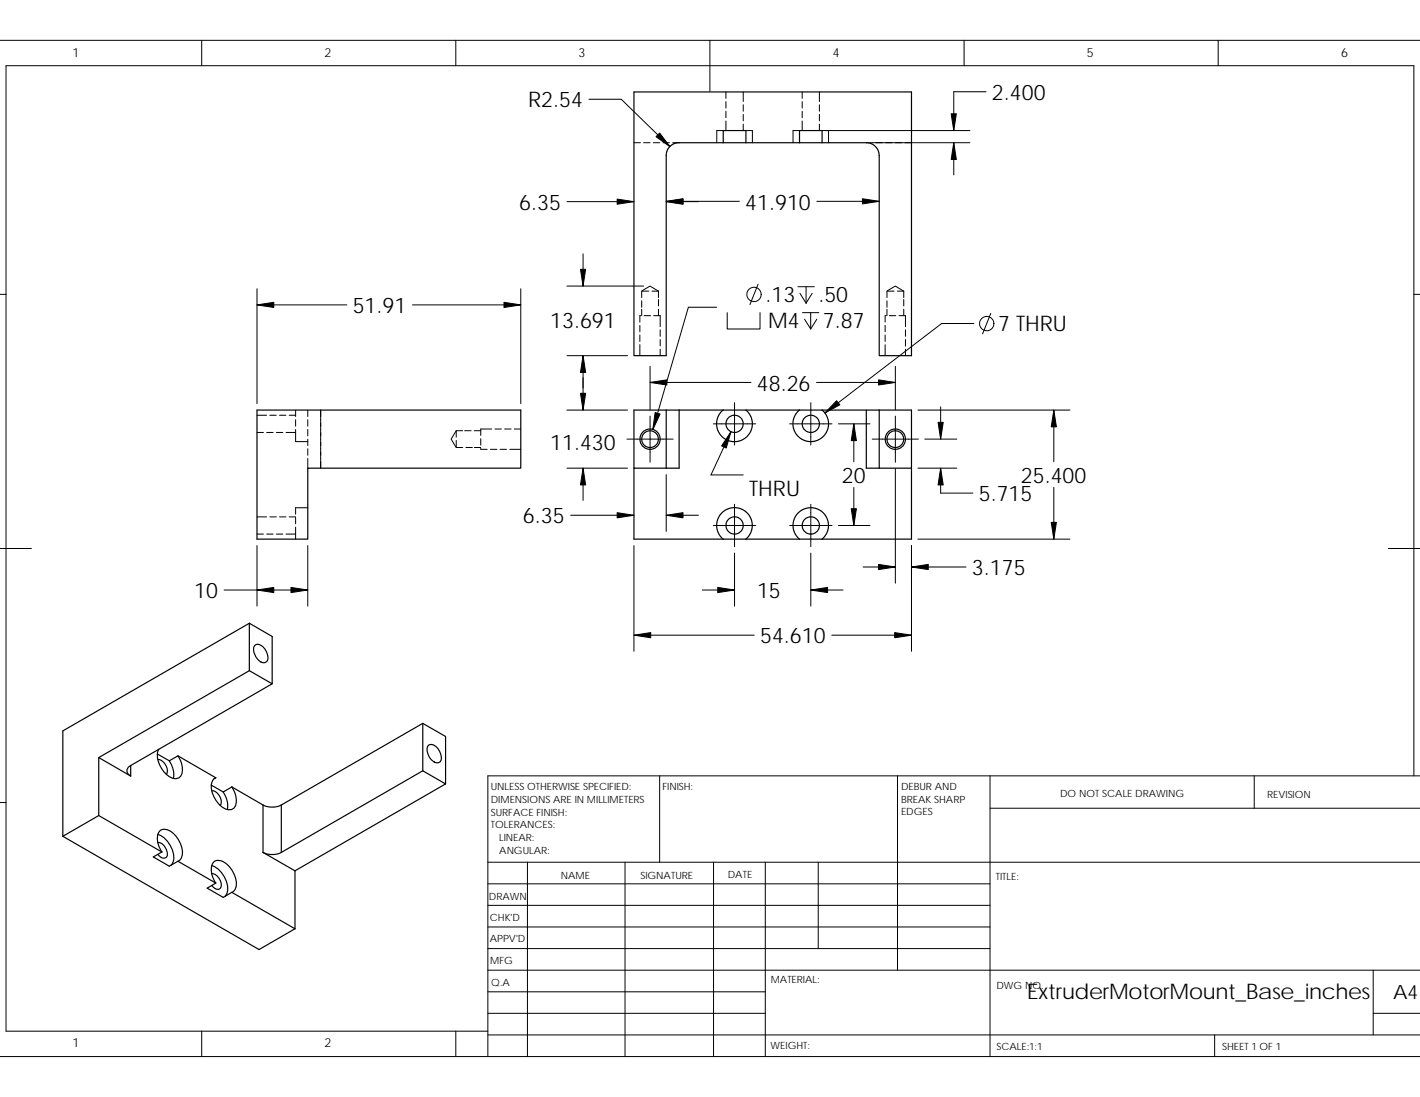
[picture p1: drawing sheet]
<svg xmlns="http://www.w3.org/2000/svg" width="279mm" height="216mm" viewBox="0 0 279 216" stroke-linecap="round" stroke-linejoin="round" font-family="sans-serif">
<g fill="none" stroke="#000" stroke-width=".2">
<path d="M0 7.9h279.4M39.7 7.9v5M89.7 7.9v5M115.9 19.5h6.3l9.6 9.4M139.7 7.9v10M142.8 18.1v1.3M146.2 18.1v1.9M157.8 18.1v1.3M161.2 18.1v1.9M189.7 7.9v5M194 18.1h-6.3v7.6M239.7 7.9v5"/>
<path d="M111.6 39.7h13.1M124.7 28.1h1.3M126.6 28.1h1.3M128.5 28.1h1.3M130.5 28.1h1.2M131.1 39.6h14.4M131.1 39.7h6.3M132.4 28.1h1.2M142.3 25.7h-1.3v2.4M142.8 23.8v1.9M142.8 20v1.3M142.8 21.9v1.3"/>
<path d="M146.2 20.6v1.3M146.2 22.5v1.3M146.2 24.4v1.3M146.8 25.7h1.2v2.4M157.3 25.7h-1.3v2.4M157.8 23.8v1.9M157.8 20v1.3M157.8 21.9v1.3M160.7 39.6h12.3M161.2 20.6v1.3M161.2 22.5v1.3M161.2 24.4v1.3"/>
<path d="M161.8 25.7h1.2v2.4M162.5 25.7h28.3M187.7 28.1v6.3M190.8 28.1h-20.3M0 57.9h1.2M50.6 56.8v22.6M102.5 56.8v22.6M111.5 56.3h15.1M114.7 50v6.3M126.3 59.2v1.3M126.4 57.3h1.3M128.3 57.3h1.3"/>
<path d="M129.6 57.3l-1.7-1-1.6 1v1.3M129.6 57.3v1.3M129.6 58.9v1.3M149.2 55.9l-1.6 4.1M157 56.4h3.2M157.4 57.7l1.2 2M158.6 56.4v3.3M159.8 57.7l-1.2 2M174.5 59.2v1.3M174.6 57.3h1.3M176.6 57.3h1.2M177.8 57.3l-1.6-1-1.7 1v1.3"/>
<path d="M177.8 57.3v1.3M177.8 58.9v1.3M278.2 57.9h1.2M50.6 60h17.6M81.2 60h21.3M111.5 70h12M114.7 70v10.7M125.9 67.8v2.2M125.9 64v1.3M125.9 65.9v1.3M126.1 62.1h-.2v1.3M126.3 60.9v1.2"/>
<path d="M126.7 62.1h1.3M127.9 72.1v8.5M127.9 75.3h19.9M128.6 62.1h1.3v2.2M129.6 60.9v1.2M129.9 64.9v1.3M129.9 66.8v1.3M129.9 68.7v1.3M141 60.5h-5.6l-6.9 24M143.1 61.5v3.2h6.4v-3.2M144.5 79.2v8.4M157.9 61.5h3.2"/>
<path d="M158.3 62.8l1.2 1.9M159.5 61.5v3.2M159.5 79.2v8.4M160.7 75.3h15.5M160.7 62.8l-1.2 1.9M174.2 67.8v2.2M174.2 64v1.3M174.2 65.9v1.3M174.3 62.1h-.1v1.3M174.5 60.9v1.2M175 62.1h1.3M176.2 72.1v8.5"/>
<path d="M176.9 62.1h1.3v2.2M177.8 60.9v1.2M178.2 64.9v1.3M178.2 66.8v1.3M178.2 68.7v1.3M191.6 63.7h-6.3l-23 17.6M194.9 61.7l-1.6 4M50.6 81.7h1.9M50.6 85.1h1.2M52.5 85.1h1.2M53.1 81.7h1.3M54.4 85.1h1.2"/>
<path d="M55 81.7h1.3M56.3 85.1h1.9M56.9 81.7h1.3M58.2 80.7v1.3M58.2 82.6v1.3M58.2 84.5v2.4h2.4M60.6 99.9h-2.4v1.3M60.6 90.2v1.9M60.6 80.7v1.3M60.6 82.6v1.3M60.6 84.5v1.3M60.6 86.4v1.3"/>
<path d="M60.6 88.3v1.3M63.1 82v-1.3v11.4v-1.2M89.8 84.8v1.2M89.8 86.7v1.2M89.8 84.8l-1 1.6 1 1.7h1.2M89.8 84.8h1.2M91.4 84.8h1.3M91.7 88.1h1.2M93.3 88.1h1.3M93.3 84.8h1.3M94.6 86.3v1.3M94.6 88.2v.2h1.3"/>
<path d="M96.5 88.4h1.3M96.8 84.4h-2.2v1.3M97.4 84.4h1.3M98.4 88.4h1.3M99.3 84.4h1.3M100.3 88.4h2.2M101.2 84.4h1.3M111.5 80.7h12M111.5 92.1h12M114.7 92.1v6.4M123.4 86.4h9M127.9 81.9v9.1"/>
<path d="M131.1 93.4v11.2M140.4 83.4h8.3M143.8 85l-3.9 8.5h6.3M144.5 99.3v8.3M155.4 83.4h8.3M159.5 99.3v8.3M165 83.4h6.2M168 83.4v7.5M168 95.9v7.5M171.6 86.4h9.1M176.2 81.9v9.1M176.2 92.2v22.6"/>
<path d="M180.6 80.7h29.9M180.6 92.1h7.7M182 86.4h6.3M185.1 92.1v4.9h6.3M185.1 80.1v6.3M207.3 80.7v10.2M207.3 95.9v10.2M0 107.9h6.2M44.1 116.1h16.5M50.6 107.4v11.9M50.6 101.7h1.9M50.6 105.1h1.2"/>
<path d="M52.5 105.1h1.2M53.1 101.7h1.3M54.4 105.1h1.2M55 101.7h1.3M56.3 105.1h1.9M56.9 101.7h1.3M58.2 101.8v1.3M58.2 103.7v2.4M60.6 107.4v11.9M112.3 101.4h12.4M124.7 107.4v20.8M131.1 101.4h6.3"/>
<path d="M138.2 116.1h6.3M140.4 103.4h8.3M144.5 108.9v10.4M155.4 103.4h8.3M159.5 108.9v10.4M159.5 116.1h6.4M165 103.4h6.2M169.8 111.6h6.4M179.3 107.4v20.8M179.3 111.6h10.8M180.6 106.1h29.9M273.2 107.9h6.2"/>
<path d="M124.7 125h23.7M163.7 125h15.6M0 157.9h1.2M129.8 152.7v17M176.6 152.7v38.2M194.8 159.1h84.6M194.8 152.7v55.2M246.8 152.7v6.4M278.2 152.7v-139.8h-277v190h94.8M279.4 152.7h-183.4v55.2M96 169.7h183.4M96 178.2h98.8"/>
<path d="M96 173.9h98.8M103.8 169.7v38.2M123 169.7v38.2M140.4 169.7v38.2M150.6 169.7v38.2M161 169.7v17M96 186.7h98.8M96 182.4h98.8M96 199.4h54.6M96 190.9h183.4M96 195.2h54.6M270.2 190.9v12.8"/>
<path d="M270.2 199.4h9.2M0 207.9h279.4M39.7 202.9v5M89.7 202.9v5M96 203.7h183.4M239 203.7v4.2"/>
<circle cx="148.4" cy="57.9" r="1.41"/>
<circle cx="194.1" cy="63.7" r="1.41"/>
</g>
<g fill="none" stroke="#000" stroke-width=".23">
<path d="M142.3 28.1h4.5M146.8 28.1v-2.4h-4.5v2.4M146.8 28.1h10.5M157.3 28.1v-2.4h4.5v2.4M157.3 28.1h4.5M161.8 28.1h9l1.1 .4 .9 1.1 .2 1v39.4h6.3v-51.9h-54.6v51.9h6.4v-39.7l.2-.7 .8-1.1 1.2-.4h9M50.6 80.7h51.9v11.4h-41.9v14h-10zM124.7 92.1v14h54.6v-14M131.1 80.7h-6.4v11.4h6.4M131.1 80.7v11.4M131.1 80.7h2.5M133.6 80.7h36.9"/>
<path d="M133.6 80.7v11.4h-2.5M142.3 80.7l-.8 .9-.4 .9-.1 1.3 .5 1.4 .7 .9 1.1 .6 1.1 .2 1.2-.2a3.7 3.7 0 0 0 1.7-1.2l.6-1.2 .1-1.3-.4-1.4-.8-.9M157.3 80.7l-.5 .5-.5 .8-.3 1.7 .5 1.5 1 1.1 1.4 .6 1.5-.1 .9-.4 .7-.5 .8-1.1a3.2 3.2 0 0 0 .1-2.3l-.3-.9-.8-.9M173 80.7h6.3v11.4h-6.3M173 80.7v11.4M173 80.7h-2.5v11.4h2.5M142.3 106.1l-.8-.9-.4-.8-.1-1.2 .2-.9 .4-.9 .8-.8 .9-.5 1-.2 1.2 .2 1 .4 .8 .8 .5 .8 .2 1.1v.9l-.5 1.2-.7 .8M157.3 106.1l-.8-.9-.3-.8-.2-1.2 .2-.9a3.6 3.6 0 0 1 1.3-1.7l1.4-.6 1.7 .1a3.6 3.6 0 0 1 1.7 1.2l.5 1 .2 1.4-.3 1.2-.9 1.2M49.1 122.7v9.3l-29.7 17.1v11.4l-7 4.1M49.1 132l4.5 2.6-27.9 16.1M49.1 122.7l-36.7 21.1v20.8M49.1 122.7l4.5 2.6v9.3"/>
<path d="M50.3 126.9a1.88 1.88 0 0 1 2.2 1.6 1.45 1.45 0 0 1-.2 1.8 2 2 0 0 1-2.2-1.6l-.2-1zM19.4 149.1l6.3 3.6M25.7 150.7a1.09 1.09 0 0 0-.7 1 1.09 1.09 0 0 0 .7 1M25.7 150.7v2M31 148.4l2.3 1.3M31.1 149.5a2.14 2.14 0 0 1 1.6 2.9M31.2 147.5a4.3 4.3 0 0 0 1.3 4.6 2.24 2.24 0 0 0 2.9 .8 3.4 3.4 0 0 0-.2-3.8l-.2-.3M35 148.8l7.5 4.3M35 148.8l-1.7 .9a4.7 4.7 0 0 1 .8 3.5M41.6 154.5l2.3 1.4M41.7 155.6a2.14 2.14 0 0 1 1.6 2.9M42.5 153.1a2.17 2.17 0 0 0-.7 2.9 4.3 4.3 0 0 0 3.5 3.4 1.49 1.49 0 0 0 1.2-1.8 4.9 4.9 0 0 0-.9-2.7"/>
<path d="M42.5 153.1l-.4 .2M45.6 154.9l6.2 3.5M45.6 154.9l-1.7 1a4.5 4.5 0 0 1 .8 3.4M51.8 158.4a4 4 0 0 0 3.6 0M51.8 158.4v9.4M55.4 158.4v9.4M83.2 151.7l4.5 2.6-29.7 17.1M83.2 151.7l-27.8 16.1M83.2 142.4v9.3M83.2 142.4l-27.8 16M83.2 142.4l4.5 2.5v9.4M84.2 146.7a1.56 1.56 0 0 1 2.2 .9 2.51 2.51 0 0 1 .3 2.1 1.31 1.31 0 0 1-2.1-.5 2.56 2.56 0 0 1-.4-2.5z"/>
<path d="M12.4 164.6l38.6 22.3 7-4.1M19.4 160.5l12.5 7.2M31.1 165.8a2.11 2.11 0 0 1 1.8 2.4l-.1 .4-.3 .3a1.48 1.48 0 0 1-1.4-.8M31.1 164.2a4.9 4.9 0 0 1 3 5.4l-.5 .7M31.9 167.7a3.7 3.7 0 0 1-.4-4.2 2.42 2.42 0 0 1 2.9 .8 4.9 4.9 0 0 1 1.4 4.3l-.4 .6-.4 .3M31.9 167.7l-1.7 1 3.1 1.8 1.7-1M35 169.5l7.5 4.3M41.7 170.3a5 5 0 0 1 3 5.4l-.4 .7M41.7 172a2.16 2.16 0 0 1 1.7 2.8 1.19 1.19 0 0 1-1.7-.5M42.5 173.8a3.7 3.7 0 0 1-.4-4.2 2.41 2.41 0 0 1 2.9 .8 5 5 0 0 1 1.4 4.3l-.4 .6-.4 .3M42.5 173.8l-1.7 1 3.1 1.8 1.7-1M45.6 175.6l12.4 7.2"/>
<path d="M51.8 167.8l6.2 3.6M51.8 167.8a4 4 0 0 0 3.6 0M58 171.4v11.4"/>
<circle cx="127.9" cy="86.4" r="1.65"/>
<circle cx="127.9" cy="86.4" r="2"/>
<circle cx="144.5" cy="83.4" r="1.7"/>
<circle cx="159.5" cy="83.4" r="1.7"/>
<circle cx="176.2" cy="86.4" r="1.65"/>
<circle cx="176.2" cy="86.4" r="2"/>
<circle cx="144.5" cy="103.4" r="1.7"/>
<circle cx="159.5" cy="103.4" r="1.7"/>
</g>
<g fill="#000" stroke="#000" stroke-width=".2">
<path d="M121.4 39.2l3.3 .5-3.3 .5z" fill-rule="evenodd"/>
<path d="M131.1 39.7l3.3-.5v1z" fill-rule="evenodd"/>
<path d="M131.1 39.6l3.3-.5v1z" fill-rule="evenodd"/>
<path d="M129.1 26.9l.7-.7 2 2.7z" fill-rule="evenodd"/>
<path d="M169.7 39.1l3.3 .5-3.3 .5z" fill-rule="evenodd"/>
<path d="M187.2 22.4h1l-.5 3.3z" fill-rule="evenodd"/>
<path d="M187.7 28.1l.5 3.3h-1z" fill-rule="evenodd"/>
<path d="M114.2 53h1l-.5 3.3z" fill-rule="evenodd"/>
<path d="M50.6 60l3.3-.5v1z" fill-rule="evenodd"/>
<path d="M99.2 59.5l3.3 .5-3.3 .5z" fill-rule="evenodd"/>
<path d="M114.7 70l.5 3.3h-1z" fill-rule="evenodd"/>
<path d="M127.9 75.3l3.3-.5v1z" fill-rule="evenodd"/>
<path d="M172.9 74.8l3.3 .5-3.3 .5z" fill-rule="evenodd"/>
<path d="M114.2 77.4h1l-.5 3.3z" fill-rule="evenodd"/>
<path d="M114.7 92.1l.5 3.3h-1z" fill-rule="evenodd"/>
<path d="M128.9 81.2l1 .3-1.4 3z" fill-rule="evenodd"/>
<path d="M143.8 85l-.9 3.2-.9-.4z" fill-rule="evenodd"/>
<path d="M164.6 78.9l.6 .8-2.9 1.6z" fill-rule="evenodd"/>
<path d="M168 83.4l.5 3.3h-1z" fill-rule="evenodd"/>
<path d="M184.6 83.1h1l-.5 3.3z" fill-rule="evenodd"/>
<path d="M185.1 92.1l.5 3.3h-1z" fill-rule="evenodd"/>
<path d="M207.3 80.7l.6 3.3h-1.1z" fill-rule="evenodd"/>
<path d="M50.6 116.1l3.3-.5v1z" fill-rule="evenodd"/>
<path d="M57.3 115.6l3.3 .5-3.3 .5z" fill-rule="evenodd"/>
<path d="M121.4 100.9l3.3 .5-3.3 .5z" fill-rule="evenodd"/>
<path d="M131.1 101.4l3.3-.5v1z" fill-rule="evenodd"/>
<path d="M141.2 115.6l3.3 .5-3.3 .5z" fill-rule="evenodd"/>
<path d="M159.5 116.1l3.3-.5v1z" fill-rule="evenodd"/>
<path d="M167.5 100.1h1l-.5 3.3z" fill-rule="evenodd"/>
<path d="M172.9 111.1l3.3 .5-3.3 .5z" fill-rule="evenodd"/>
<path d="M179.3 111.6l3.3-.5v1z" fill-rule="evenodd"/>
<path d="M206.8 102.8h1.1l-.6 3.3z" fill-rule="evenodd"/>
<path d="M124.7 125l3.3-.5v1z" fill-rule="evenodd"/>
<path d="M176 124.5l3.3 .5-3.3 .5z" fill-rule="evenodd"/>
</g>
<g font-size="4.2">
<text x="103.9" y="21.1">R2.54</text>
<text x="195.2" y="19.6">2.400</text>
<text x="102.2" y="41.3">6.35</text>
<text x="146.6" y="41.2">41.910</text>
<text x="150.6" y="59.5">.13</text>
<text x="161" y="59.5">.50</text>
<text x="69.4" y="61.6">51.91</text>
<text x="108.3" y="64.5">13.691</text>
<text x="151.2" y="64.6">M4</text>
<text x="161.9" y="64.6">7.87</text>
<text x="196.4" y="65.2">7 THRU</text>
<text x="148.9" y="76.9">48.26</text>
<text x="108.3" y="88.5">11.430</text>
<text x="165.7" y="95">20</text>
<text x="200.9" y="95">25.400</text>
<text x="147.4" y="97.6">THRU</text>
<text x="192.6" y="98.6">5.715</text>
<text x="102.9" y="103">6.35</text>
<text x="191.2" y="113.2">3.175</text>
<text x="38.2" y="117.7">10</text>
<text x="149" y="117.7">15</text>
<text x="149.6" y="126.6">54.610</text>
<text x="202.1" y="196.7">ExtruderMotorMount_Base_inches</text>
</g>
<text font-size="3.9" x="274.1" y="196.6">A4</text>
<g font-size="2.5">
<text x="14.3" y="11.2">1</text>
<text x="63.9" y="11.2">2</text>
<text x="113.9" y="11.2">3</text>
<text x="163.9" y="11.2">4</text>
<text x="213.8" y="11.2">5</text>
<text x="263.9" y="11.2">6</text>
<text x="14.3" y="206.1">1</text>
<text x="63.9" y="206.1">2</text>
</g>
<g font-size="2">
<text x="96.6" y="155.6">UNLESS OTHERWISE SPECIFIED:</text>
<text x="130.4" y="155.6">FINISH:</text>
<text x="177.3" y="155.5">DEBUR AND</text>
<text x="96.6" y="158.1">DIMENSIONS ARE IN MILLIMETERS</text>
<text x="96.6" y="160.5">SURFACE FINISH:</text>
<text x="177.3" y="160.5">EDGES</text>
<text x="177.3" y="158">BREAK SHARP</text>
<text x="208.6" y="156.9">DO NOT SCALE DRAWING</text>
<text x="249.3" y="157.1">REVISION</text>
<text x="96.6" y="163">TOLERANCES:</text>
<text x="98.2" y="165.5">LINEAR:</text>
<text x="98.2" y="168">ANGULAR:</text>
<text x="110.3" y="173">NAME</text>
<text x="126" y="172.9">SIGNATURE</text>
<text x="143.2" y="172.9">DATE</text>
<text x="195.9" y="173.2">TITLE:</text>
<text x="96.2" y="177">DRAWN</text>
<text x="96.4" y="181.3">CHK'D</text>
<text x="96.4" y="185.4">APPV'D</text>
<text x="96.4" y="189.7">MFG</text>
<text x="96.7" y="194.1">Q.A</text>
<text x="151.6" y="193.5">MATERIAL:</text>
<text x="196.1" y="194.6">DWG NO.</text>
<text x="151.6" y="206.5">WEIGHT:</text>
<text x="196.1" y="206.6">SCALE:1:1</text>
<text x="240.5" y="206.6">SHEET 1 OF 1</text>
</g>
</svg>
